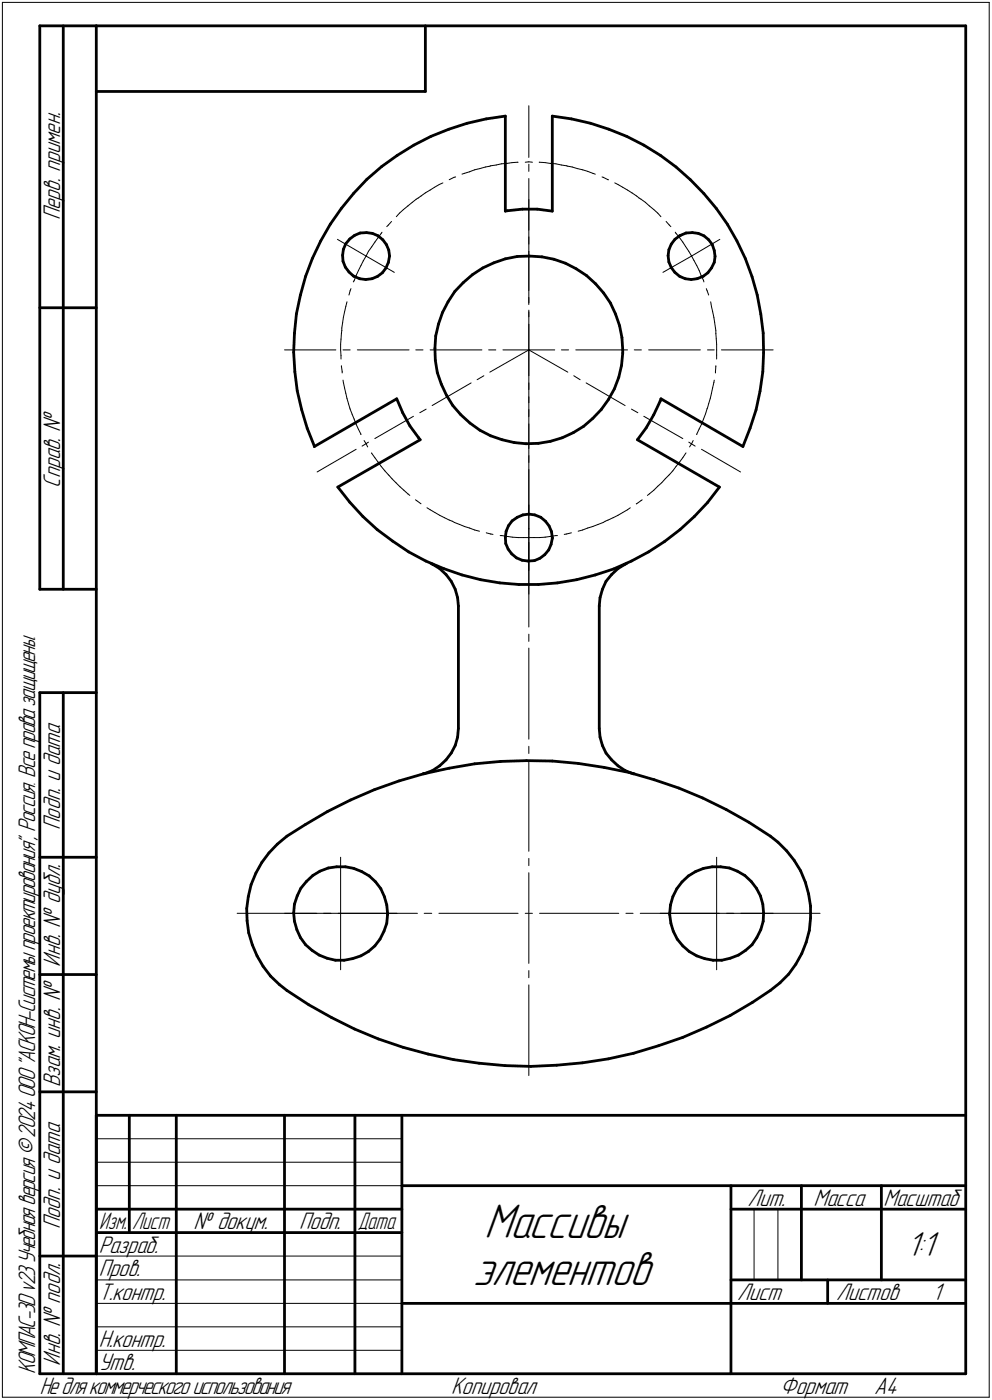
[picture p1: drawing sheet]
<svg xmlns="http://www.w3.org/2000/svg" width="211mm" height="298mm" viewBox="0 0 211 298" stroke-linecap="round" stroke-linejoin="round" font-family="sans-serif">
<g fill="none" stroke="#000" stroke-width=".59">
<path d="M8.5 5.5v120zM8.5 5.5h12zM13.5 5.5v120zM20.5 5.5v287zM20.5 5.5h185zM20.5 19.5h70zM90.5 5.5v14zM205.5 5.5v287zM78.1 38.2l3.1-2.7zM78.1 38.2l-2.8 2.9zM81.2 35.5l3.3-2.4zM84.5 33.1l3.6-2.2z"/>
<path d="M88.1 30.9l3.6-1.9zM91.7 29l3.8-1.5zM95.5 27.5l3.9-1.3zM99.4 26.2l4.1-.9zM103.5 25.3l4-.6zM107.5 24.7v20.3zM117.5 24.7v20.3zM117.5 24.7l4.1 .6zM121.6 25.3l4 .9zM125.6 26.2l3.9 1.3zM129.5 27.5l3.8 1.5zM133.3 29l3.7 1.9z"/>
<path d="M137 30.9l3.5 2.2zM140.5 33.1l3.3 2.5zM143.8 35.6l3.1 2.7zM146.9 38.3l2.9 2.9zM65 58.8l-1.1 4zM66.5 55l-1.5 3.8zM68.2 51.3l-1.7 3.7zM70.3 47.8l-2.1 3.5zM72.6 44.4l-2.3 3.4zM72.9 54.4l.1 1.2zM73 55.6l.5 1.3zM73.1 53.1l-.2 1.3z"/>
<path d="M73.5 56.9l.8 1zM73.6 51.9l-.5 1.2zM74.3 57.9l.9 .9zM74.4 50.9l1-.8zM74.4 50.9l-.8 1zM75.2 58.8h.2zM75.3 41.1l-2.7 3.3zM75.4 58.8l1.1 .6zM75.4 50.1l1.2-.5zM76.5 59.4l1.3 .1zM76.6 49.6l1.4-.1zM77.8 59.5l1.4-.1z"/>
<path d="M78 49.5l1.2 .2zM79.2 59.4l1.1-.6zM79.2 49.7l1.2 .5zM80.3 58.8l1.1-.7zM80.4 50.2l1 .9zM81.4 51.1l.8 1zM82.1 57.1l-.7 1zM82.2 52.1l.5 1.2zM82.6 55.9l-.5 1.2zM82.7 53.3l.2 1.2zM82.9 54.5l-.3 1.4zM100.5 58.5l2.2-1.4z"/>
<path d="M102.7 57.1l2.4-1.1zM105.1 56l2.4-.9zM107.5 55.1l2.6-.5zM107.5 45l.4-.1zM107.9 44.9l3.3-.4zM110.1 54.6l2.6-.1zM111.2 44.5h3.1zM112.7 54.5l2.6 .2zM114.3 44.5l3.2 .5zM115.3 54.7l2.6 .5zM117.9 55.2l2.4 .8zM120.3 56l2.3 1.2z"/>
<path d="M122.6 57.2l2.2 1.5zM124.8 58.7l1.9 1.8zM142.2 54.4l.1 1.4zM142.3 53.2l-.1 1.2zM142.3 55.8l.5 1.2zM142.8 52l-.5 1.2zM142.8 57l.8 1zM143.6 51l1-.8zM143.6 51l-.8 1zM143.6 58l1 .8zM144.6 58.8l1.2 .6zM144.6 50.2l.2-.1z"/>
<path d="M144.8 50.1l1.2-.5zM145.8 59.4l1.3 .1zM146 49.6l1.3-.1zM147.1 59.5l1.2-.1zM147.3 49.5l1.3 .2zM148.3 59.4l1.3-.6zM148.6 49.7l1.2 .5zM149.6 58.8l1-.7zM149.8 50.2l1 .9zM149.8 41.2l2.6 3.2zM150.8 51.1l.8 1zM151.4 57.1l-.8 1z"/>
<path d="M151.6 52.1l.4 1.2zM152 55.9l-.6 1.2zM152 53.3l.1 1.3zM152.1 54.6l-.1 1.3zM152.4 44.4l2.4 3.4zM154.8 47.8l2 3.5zM156.8 51.3l1.8 3.7zM158.6 55l1.4 3.9zM160 58.9l1.1 3.9zM8.5 65.5h12zM62.5 75l.2 4.2zM62.7 71l-.2 4z"/>
<path d="M62.7 79.2l.5 4zM63.1 66.8l-.4 4.2zM63.9 62.8l-.8 4zM92.5 74.2l.1 2.5zM92.6 76.7l.4 2.6zM92.7 71.5l-.2 2.7zM93 79.3l.9 2.5zM93.3 69l-.6 2.5zM94.1 66.5l-.8 2.5zM95.3 64.3l-1.2 2.2zM96.8 62.1l-1.5 2.2zM98.6 60.2l1.9-1.7z"/>
<path d="M98.6 60.2l-1.8 1.9zM126.7 60.5l1.7 1.9zM128.4 62.4l1.5 2.1zM129.9 64.5l1.1 2.4zM131 66.9l.8 2.4zM131.8 69.3l.5 2.6zM132.2 77.8l-.5 2.5zM132.3 71.9l.2 2.6zM132.5 75.2l-.3 2.6zM132.5 74.5v.7zM161.1 62.8l.8 4.1zM161.9 66.9l.5 4.1z"/>
<path d="M162.3 79.2l-.6 4.1zM162.4 71l.1 4.1zM162.5 75.1l-.2 4.1zM63.2 83.2l1 4zM64.2 87.2l1.2 4zM65.4 91.2l1.5 3.8zM66.9 95h.1M66.9 95.1l17.5-10.2zM84.4 84.9l1.3 3zM85.7 87.9l1.5 2.8zM87.2 90.7l1.9 2.5zM89.1 93.2l.3 .4z"/>
<path d="M93.9 81.8l1.1 2.4zM95 84.2l1.4 2.2zM96.4 86.4l1.6 1.9zM98 88.3l2 1.8zM100 90.1l2.1 1.5zM102.1 91.6l2.3 1.2zM104.4 92.8l2.4 .8zM106.8 93.6l2.6 .6zM109.4 94.2l2.5 .3zM111.9 94.5l2.7-.1zM114.6 94.4l2.5-.4zM117.1 94l2.5-.8z"/>
<path d="M119.6 93.2l2.4-1.1zM122 92.1l2.2-1.3zM124.2 90.8l2-1.7zM127.9 87.2l-1.7 1.9zM129.5 85.1l-1.6 2.1zM130.7 82.8l-1.2 2.3zM131.7 80.3l-1 2.5zM135.6 93.6l17.5 10.1zM137.5 91.1l-1.9 2.5zM139.1 88.3l-1.6 2.8zM140.5 85.4l-1.4 2.9zM140.6 84.9l17.5 10.2z"/>
<path d="M140.6 84.9l-.1 .5zM159.6 91.2l-1.5 3.9zM160.9 87.3l-1.3 3.9zM161.7 83.3l-.8 4zM71.9 103.7l17.5-10.1zM71.9 103.7l2.5 3.2zM74.4 106.9l2.8 3.1zM77.2 110l3.1 2.8zM80.3 112.8l3.3 2.4zM83.6 115.2l3.4 2.3zM87 117.5l3.6 2zM90.6 119.5l3.8 1.6z"/>
<path d="M91.7 120l.3 .1zM107.5 114.4l.1 1.3zM107.6 115.7l.5 1.2zM107.7 113.1l-.2 1.3zM108.1 116.9l.8 1zM108.2 111.9l-.5 1.2zM108.9 117.9l1 .9zM109 110.9l1.1-.7zM109 110.9l-.8 1zM109.9 118.8l1.2 .5zM110.1 110.2l1.2-.6zM111.1 119.3l1.3 .2z"/>
<path d="M111.3 109.6l1.2-.1zM112.4 119.5l1.3-.1zM112.5 109.5l1.3 .1zM113.7 119.4l1.2-.5zM113.8 109.6l1.3 .6zM114.9 118.9l1-.8zM115.1 110.2l1 .8zM116.1 111l.7 1zM116.8 117.1l-.9 1zM116.8 112l.5 1.2zM117.3 115.9l-.5 1.2zM117.3 113.2l.2 1.3z"/>
<path d="M117.5 114.6l-.2 1.3zM117.5 114.5v.1zM134.4 119.5l3.6-2zM138 117.5l3.4-2.2zM141.4 115.3l3.3-2.5zM144.7 112.8l3-2.8zM150.5 107l-2.8 3zM153.1 103.7l-2.6 3.3zM8.5 125.5h12zM92 120.1l1.6 1zM93.6 121.1l1.3 1.2zM94.4 121.1l3.9 1.3z"/>
<path d="M94.9 122.3l1.1 1.5zM96 123.8l.9 1.7zM96.9 125.5l.5 1.8zM97.4 127.3l.1 1.7zM97.5 129v26.1zM98.3 122.4l4 1zM102.3 123.4l4 .7zM106.3 124.1l4.1 .4zM110.4 124.5h4.2zM114.6 124.5l4-.4zM118.6 124.1l4.1-.7zM122.7 123.4l4-1z"/>
<path d="M126.7 122.4l3.9-1.2zM127.5 129v26.1zM127.7 127.3l-.2 1.7zM128.2 125.5l-.5 1.8zM128.9 123.8l-.7 1.7zM130.1 122.3l-1.2 1.5zM130.1 122.3l1.4-1.2zM130.6 121.2l3.8-1.7zM131.5 121.1l1.5-1zM133 120.1l.3-.1zM8.5 147.5v145zM8.5 147.5h12z"/>
<path d="M13.5 147.5v145zM96.9 158.7l-.9 1.7zM97.4 157l-.5 1.7zM97.5 155.1l-.1 1.9zM127.5 155.1l.2 1.9zM127.7 157l.5 1.7zM128.2 158.7l.7 1.7zM59 179.7l2-1.6zM59 179.7l-1.8 1.9zM61 178.1l3.9-2.5zM64.9 175.6l4.8-2.8zM69.7 172.8l4.9-2.5z"/>
<path d="M74.6 170.3l5.1-2.2zM79.7 168.1l5.2-1.8zM84.9 166.3l5.3-1.5zM90 164.8h.3zM90.2 164.8l5.4-1.2zM90.3 164.8l1.7-.7zM92 164.1l1.6-1zM93.6 163.1l1.3-1.3zM95.6 163.6l5.4-1zM96 160.4l-1.1 1.4zM101 162.6l5.5-.5zM106.5 162.1l5.5-.1z"/>
<path d="M112 162l5.5 .1zM117.5 162.1l5.5 .5zM123 162.6l5.5 .8zM128.5 163.4l5.4 1.1zM128.9 160.4l1.2 1.4zM130.1 161.8l1.4 1.3zM131.5 163.1l1.5 1zM133 164.1l1.7 .7zM133.9 164.5l5.3 1.5zM134.7 164.8h.3zM139.2 166l5.2 1.8zM144.4 167.8l5.1 2.1z"/>
<path d="M149.5 169.9l5 2.5zM154.5 172.4l4.8 2.7zM159.3 175.1l4.6 3zM163.9 178.1l1.6 1.2zM165.5 179.3l1.9 1.9zM8.5 182.5h12zM52.5 193.5l.1 2.6zM52.6 196.1l.3 2.5zM52.8 190.9l-.3 2.6zM52.9 198.6l.8 2.6zM53.4 188.4l-.6 2.5zM54.4 185.9l-1 2.5z"/>
<path d="M55.7 183.6l-1.3 2.3zM57.2 181.6l-1.5 2zM62.5 194.4l.2 1.8zM62.7 192.5l-.2 1.9zM62.7 196.2l.5 1.8zM63.2 198l.7 1.6zM63.2 190.8l-.5 1.7zM63.9 199.6l1.1 1.6zM64 189.1l-.8 1.7zM65.2 187.7l1.3-1.3zM65.2 187.7l-1.2 1.4zM66.5 186.4l1.6-.9z"/>
<path d="M68.1 185.5l1.7-.7zM69.8 184.8l1.8-.2zM71.6 184.6h1.9zM73.5 184.6l1.8 .3zM75.3 184.9l1.7 .7zM77 185.6l1.6 .9zM78.6 186.5l1.3 1.3zM79.9 187.8l1.1 1.4zM80.9 200l-1.1 1.4zM81 189.2l.8 1.7zM81.7 198.3l-.8 1.7zM81.8 190.9l.5 1.8z"/>
<path d="M82.3 192.7l.2 1.8zM82.3 196.6l-.6 1.7zM82.5 194.7l-.2 1.9zM82.5 194.5v.2zM142.5 194.7l.2 1.9zM142.5 194.5v.2zM142.7 192.7l-.2 1.8zM142.7 196.6l.6 1.7zM143.2 190.9l-.5 1.8zM143.3 198.3l.8 1.7zM144 189.2l-.8 1.7zM144.1 200l1.2 1.4z"/>
<path d="M145.1 187.8l-1.1 1.4zM145.1 187.8l1.4-1.3zM146.5 186.5l1.5-.9zM148 185.6l1.7-.7zM149.7 184.9l1.9-.3zM151.6 184.6h1.7zM153.3 184.6l1.9 .2zM155.2 184.8l1.7 .7zM156.9 185.5l1.6 .9zM158.5 186.4l1.4 1.3zM159.9 187.7l1.1 1.4zM161 189.1l.8 1.7z"/>
<path d="M161 199.6l-1 1.6zM161.8 190.8l.5 1.7zM161.9 198l-.9 1.6zM162.3 192.5l.2 1.9zM162.4 196.2l-.5 1.8zM162.5 194.4l-.1 1.8zM167.4 181.2l1.6 2zM169 183.2l1.3 2.2zM170.3 185.4l1.1 2.5zM171.4 187.9l.6 2.4zM172 190.3l.5 2.7zM172.2 198.1l-.7 2.6z"/>
<path d="M172.5 195.5l-.3 2.6zM172.5 193v2.5zM8.5 207.5h12zM53.7 201.2l1 2.3zM54.7 203.5l1.3 2.2zM56 205.7l1.6 2.2zM57.6 207.9l1.8 1.7zM59.4 209.6l1.6 1.3zM61 210.9l4.7 3.1zM65 201.2l1.4 1.2zM65.7 214l4.8 2.7zM66.4 202.4l1.5 1z"/>
<path d="M67.9 203.4l1.7 .6zM69.6 204l1.8 .5zM70.5 216.7l4.9 2.4zM71.4 204.5h1.8zM73.2 204.5l1.8-.4zM75 204.1l1.8-.6zM75.4 219.1l5.1 2.1zM76.8 203.5l1.6-.9zM78.4 202.6l1.4-1.2zM145.3 201.4l1.3 1.2zM146.6 202.6l1.7 .9zM148.3 203.5l1.6 .6z"/>
<path d="M149.9 204.1l1.8 .4zM150.4 218.7l5-2.5zM151.7 204.5h1.9zM153.6 204.5l1.8-.5zM155.4 204l1.7-.6zM155.4 216.2l4.7-2.8zM157.1 203.4l1.6-1zM158.7 202.4l1.3-1.2zM160.1 213.4l3.8-2.5zM163.9 210.9l2-1.6zM165.9 209.3l1.9-1.9zM169.3 205.3l-1.5 2.1z"/>
<path d="M170.6 203l-1.3 2.3zM171.5 200.7l-.9 2.3zM8.5 232.5h12zM20.5 237.5h185zM20.5 237.5v55zM27.5 237.5v25zM37.5 237.5v55zM60.5 237.5v55zM75.5 237.5v55zM80.5 221.2l5.3 1.8zM85.5 237.5v55zM85.8 223l5.3 1.5z"/>
<path d="M91.1 224.5l5.4 1.1zM96.5 225.6l5.4 .8zM101.9 226.4l5.5 .5zM107.4 226.9l5.5 .2zM112.9 227.1l5.5-.3zM118.4 226.8l5.6-.5zM124 226.3l5.5-.8zM129.5 225.5l5.3-1.2zM134.8 224.3l5.3-1.6zM140.1 222.7l5.2-1.8zM145.3 220.9l5.1-2.2zM20.5 257.5h65z"/>
<path d="M85.5 252.5h120zM155.5 252.5v40zM155.5 257.5h15zM170.5 252.5v20zM170.5 257.5h35zM187.5 252.5v20zM8.5 267.5h12zM20.5 262.5h65zM85.5 277.5h70zM155.5 277.5h50zM155.5 272.5h50zM176.1 272.5v5z"/>
<path d="M8.5 292.5h12zM20.5 292.5h185z"/>
</g>
<g fill="none" stroke="#000" stroke-width=".21">
<path d="M.5 .5v297zM.5 .5h210zM210.5 .5v297zM92.5 39.9l1-.6zM93.5 39.3l.7-.4zM95.6 38.3l1-.5zM96.6 37.8l.3-.1zM98.3 37.1l.5-.2zM98.8 36.9l1.1-.3zM99.9 36.6l1.1-.4zM101 36.2l1.1-.3zM102.1 35.9l1.2-.3z"/>
<path d="M103.3 35.6l.9-.2zM104.2 35.4l.2-.1zM104.4 35.3l1.2-.2zM105.6 35.1l1.1-.2zM106.7 34.9l1.2-.1zM107.9 34.8l1.1-.2zM109 34.6l1.2-.1zM110.2 34.5h.1M111.8 34.5h.7zM112.5 22.5v11zM112.5 35v1.5zM112.5 38v11z"/>
<path d="M112.5 34.5h.8zM114.8 34.5h.1M114.8 34.5l1.2 .1zM116 34.6l1.1 .2zM117.1 34.8l1.2 .1zM118.3 34.9l1.2 .2zM119.5 35.1l1.1 .2zM120.6 35.3l.2 .1zM120.8 35.4l1 .2zM121.8 35.6l1.1 .3zM122.9 35.9l1.1 .3zM124 36.2l1.1 .3z"/>
<path d="M125.1 36.5l1.1 .4zM126.2 36.9l.5 .2zM128.1 37.7l.3 .1zM128.4 37.8l1 .5zM129.5 38.3h.1M130.8 38.9l.7 .4zM131.5 39.3l1 .6zM132.5 39.9l1 .6zM71.8 51l6.1 3.5zM75.4 59.8l-.2 .2zM75.8 58.7l-.4 1.1zM76.3 57.6l-.5 1.1z"/>
<path d="M76.8 56.6l-.5 1zM77.3 55.5l-.5 1.1zM77.9 54.5l-.6 1zM77.9 54.5l6 3.5zM78.4 53.5l-.5 1zM79.1 52.6l-.7 .9zM79.8 51.6l-.7 1zM80.4 50.6l-.6 1zM81.1 49.7l-.7 .9zM81.3 49.4l-.2 .3zM82.6 47.9l-.3 .4zM83.3 47.2l-.7 .7z"/>
<path d="M85 45.4l.9-.8zM85 45.4l-.7 .7zM85.9 44.6l.9-.7zM86.8 43.9l.9-.8zM87.7 43.1l.9-.7zM88.6 42.4l.4-.2zM89 42.2l.6-.5zM89.6 41.7l.9-.6zM90.5 41.1l1-.6zM91.5 40.5l1-.6zM112.5 42.5v19.4zM112.5 50.5v1.5z"/>
<path d="M112.5 53.5v11zM133.5 40.5l1 .6zM134.5 41.1l1 .6zM135.5 41.7l.5 .5zM136 42.2l.4 .2zM136.4 42.4l.9 .7zM137.3 43.1l.9 .8zM138.2 43.9l.9 .7zM139.1 44.6l.9 .8zM140 45.4l.6 .7zM141.1 58l6.1-3.5zM141.7 47.2l.7 .7z"/>
<path d="M142.4 47.9l.3 .4zM143.7 49.4l.1 .3zM143.8 49.7l.8 .9zM144.6 50.6l.7 1zM145.3 51.6l.6 .9zM145.9 52.5l.7 1zM146.6 53.5l.6 1zM147.2 54.5l.5 1zM147.2 54.5l6-3.5zM147.7 55.5l.6 1.1zM148.3 56.6l.5 1zM148.8 57.6l.4 1.1z"/>
<path d="M149.2 58.7l.5 1zM149.7 59.7l.1 .3zM60.5 74.5h11zM72.5 73.3v1.2zM72.5 74.5l.1 1.2zM72.6 72.2l-.1 1.1zM72.6 75.7v.8zM72.6 71v1.2zM72.6 77.9h.1M72.6 78l.2 1.2zM72.7 69.8v.6zM72.7 70.4l-.1 .6z"/>
<path d="M72.8 79.2v.2zM72.9 68.7l-.2 1.1zM73 74.5h1.5zM73.1 67.6l-.2 1.1zM73.3 66.4l-.2 1.2zM73.6 65.3l-.3 1.1zM73.8 64.3l-.2 1zM74.5 61.9l-.2 .9zM74.7 61.5l-.2 .4zM76 74.5h11zM88.5 74.5h1.5zM91.5 74.5h11z"/>
<path d="M104 74.5h1.5zM104.2 79.2l8.3-4.7zM107 74.5h5.5zM112.5 66.4v19.4zM112.5 63.3v1.6zM112.5 74.5h5.5zM112.5 74.5v5.5zM112.5 66v1.5zM112.5 69v5.5zM112.5 74.5l8.3 4.7zM119.5 74.5h1.5zM122.5 74.5h11z"/>
<path d="M135 74.5h1.5zM138 74.5h11zM150.3 61.5l.2 .4zM150.5 61.9l.3 .9zM150.5 74.5h1.5zM151.2 64.3l.2 1zM151.4 65.3l.2 1.1zM151.6 66.4l.3 1.2zM151.9 67.6l.2 1.1zM152.1 68.7l.1 1.1zM152.2 79.2v.2zM152.2 69.8l.1 .6z"/>
<path d="M152.3 78l-.1 1.2zM152.3 78h.1M152.3 71l.1 1.1zM152.3 70.4v.6zM152.4 72.1l.1 1.2zM152.5 75.6v.9zM152.5 74.5v1.1zM152.5 73.3v1.2zM153.5 74.5h11zM73 80.9l.1 .5zM73.1 81.4l.2 1.2zM73.3 82.6l.3 1.1z"/>
<path d="M73.6 83.7l.2 1.1zM73.8 84.8l.4 1.2zM74.2 86l.2 .9zM74.4 86.9l.1 .2zM74.5 87.1l.4 1.1zM74.9 88.2l.5 1zM75.4 89.2l.4 1.1zM75.8 90.3l.5 1.1zM76.3 91.4l.5 1.1zM76.8 92.5h.1M77 95l1.4-.9zM77.5 93.8l.4 .7z"/>
<path d="M77.9 94.5l.3 .7zM79.1 96.4h.1M79.1 96.5l.7 1zM79.8 97.5l.6 .9zM79.8 93.4l8.2-4.8zM80.4 98.4l.7 .9zM81.1 99.3l.8 .9zM89.3 87.9l1.4-.8zM91.9 86.4l8.3-4.9zM101.5 80.9l1.5-.9zM112.5 90.3v19.3zM112.5 87.2v1.5z"/>
<path d="M112.5 100v11zM112.5 97v1.5zM112.5 84.5v11zM112.5 81.5v1.5zM122.1 80l1.3 .9zM124.7 81.5l8.3 4.9zM134.4 87.1l1.3 .8zM137 88.6l8.3 4.8zM143.8 99.3l-.6 .9zM144.6 98.4l-.8 .9zM145.3 97.5l-.7 .9zM146 96.4l-.7 1.1z"/>
<path d="M146.6 94.1l1.3 .9zM147.2 94.5l-.5 .7zM147.5 93.8l-.3 .7zM148.3 92.5h.1M148.8 91.4l-.5 1.1zM149.3 90.3l-.5 1.1zM149.3 95.7l8.3 4.8zM149.7 89.2l-.4 1.1zM150.1 88.1l-.4 1.1zM150.5 87l-.4 1.1zM150.5 86.9v.1zM150.8 85.9l-.3 1z"/>
<path d="M151.1 84.8l-.3 1.1zM151.4 83.7l-.3 1.1zM151.6 82.5l-.2 1.2zM151.9 81.4l-.3 1.1zM152 80.9l-.1 .5zM67.5 100.5l8.3-4.8zM81.9 100.2l.7 .9zM82.6 101.1l.2 .2zM82.8 101.3l.6 .6zM83.4 101.9l.8 .9zM84.2 102.8l.9 .8zM85.1 103.6l.8 .8z"/>
<path d="M85.9 104.4l.9 .8zM86.8 105.2l.4 .3zM88.4 106.4l.2 .2zM88.6 106.6l1 .7zM90.8 108.1l.7 .4zM91.5 108.5l1 .6zM92.5 109.1l1.1 .6zM93.6 109.7l1 .5zM94.6 110.2l1 .5zM95.6 110.7l.7 .3zM96.3 111l.4 .3zM96.7 111.3l1.1 .4z"/>
<path d="M97.8 111.7l1 .4zM98.8 112.1l1.1 .3zM99.9 112.4l1.1 .5zM101 112.9l1 .2zM103.5 113.5l.9 .2zM104.4 113.7l.5 .1zM106.4 114h.4zM106.8 114l1.1 .2zM107.9 114.2l1.2 .2zM109.1 114.4l1.1 .1zM110.2 114.5h1.1zM111.3 114.5h1.2z"/>
<path d="M112.5 114.1v19.4zM112.5 111.1v1.6zM112.5 115.5v11zM112.5 112.5v1.5zM112.5 114.5h1.1zM112.5 107.5v7zM112.5 114.5v7zM113.6 114.5h1.2zM114.8 114.5l1.2-.1zM116 114.4l1.2-.2zM117.2 114.2l1.1-.2zM118.3 114h.3z"/>
<path d="M120.1 113.8l.5-.1zM120.6 113.7l1-.2zM123 113.1l1-.2zM124 112.9l1.1-.5zM125.1 112.4l1.1-.3zM126.2 112.1l1.1-.4zM127.3 111.7l1.1-.4zM128.4 111.3l.4-.3zM128.8 111l.6-.3zM129.4 110.7l1.1-.5zM130.5 110.2l1-.5zM131.5 109.7l1-.6z"/>
<path d="M132.5 109.1l1-.6zM133.5 108.5l.6-.4zM135.4 107.3h.1M135.5 107.3l.9-.7zM136.4 106.6l.3-.2zM137.8 105.5l.4-.3zM138.2 105.2l.9-.8zM140 103.5l-.9 .9zM140 103.5l.8-.7zM141.6 101.9l-.8 .9zM141.6 101.9l.6-.6zM142.2 101.3l.2-.2z"/>
<path d="M143.2 100.2l-.8 .9zM112.5 138v19.4zM112.5 135v1.6zM112.5 158.9v1.5zM112.5 162v19.3zM50.5 194.5h16.9zM60.5 194.5h12zM68.8 194.5h1.6zM72 194.5h16.8zM72.5 194.5v12zM72.5 182.5v12zM72.5 194.5h12z"/>
<path d="M90.3 194.5h1.6zM93.4 194.5h16.8zM111.8 194.5h1.5zM112.5 185.8v19.3zM112.5 182.8v1.5zM114.8 194.5h16.9zM133.2 194.5h1.5zM136.2 194.5h16.9zM140.5 194.5h12zM152.5 194.5v12zM152.5 182.5v12zM152.5 194.5h12z"/>
<path d="M154.6 194.5h1.5zM157.6 194.5h16.9zM112.5 209.7v19.3zM112.5 206.7v1.5zM20.5 247.5h65zM20.5 252.5h65zM20.5 242.5h65zM160.4 257.5v15zM165.5 257.5v15zM20.5 267.5h65zM20.5 272.5h65zM20.5 277.5h65z"/>
<path d="M.5 297.5h210zM20.5 282.5h65zM20.5 287.5h65z"/>
</g>
<g font-size="10.9">
<text x="103" y="263.5">Массивы</text>
<text x="100.6" y="273.5">элементов</text>
</g>
<text font-size="7.8" x="192.9" y="267.5">1:1</text>
<g font-size="5.4">
<text x="12.8" y="46.9" transform="rotate(-90 12.8 46.9)">Перв. примен.</text>
<text x="12.8" y="103.8" transform="rotate(-90 12.8 103.8)">Справ. №</text>
<text x="12.8" y="176.7" transform="rotate(-90 12.8 176.7)">Подп. и дата</text>
<text x="12.8" y="205.8" transform="rotate(-90 12.8 205.8)">Инв. № дубл.</text>
<text x="12.8" y="231.6" transform="rotate(-90 12.8 231.6)">Взам. инв. №</text>
<text x="159.1" y="256.8">Лит.</text>
<text x="173.1" y="256.8">Масса</text>
<text x="188" y="256.8">Масштаб</text>
<text x="12.8" y="261.7" transform="rotate(-90 12.8 261.7)">Подп. и дата</text>
<text x="41.2" y="261.8">№ докум.</text>
<text x="63.6" y="261.8">Подп.</text>
<text x="21" y="266.8">Разраб.</text>
<text x="21" y="271.8">Пров.</text>
<text x="21" y="276.8">Т.контр.</text>
<text x="156.9" y="276.8">Лист</text>
<text x="177.9" y="276.8">Листов</text>
<text x="198.4" y="276.8">1</text>
<text x="21" y="286.8">Н.контр.</text>
<text x="7.5" y="292.5" transform="rotate(-90 7.5 292.5)">КОМПАС-3Dv23Учебнаяверсия©2024ООО&quot;АСКОН-Системыпроектирования&quot;, Россия. Всеправазащищены.</text>
<text x="12.8" y="290.8" transform="rotate(-90 12.8 290.8)">Инв. № подл.</text>
<text x="21" y="291.8">Утв.</text>
<text x="8.5" y="296.7">Недлякоммерческогоиспользования</text>
<text x="96" y="296.8">Копировал</text>
<text x="166" y="296.8">Формат</text>
<text x="186" y="296.8">A4</text>
</g>
<g font-size="5.3">
<text x="21.1" y="261.8">Изм.</text>
<text x="28.1" y="261.8">Лист</text>
<text x="76.1" y="261.8">Дата</text>
</g>
</svg>
